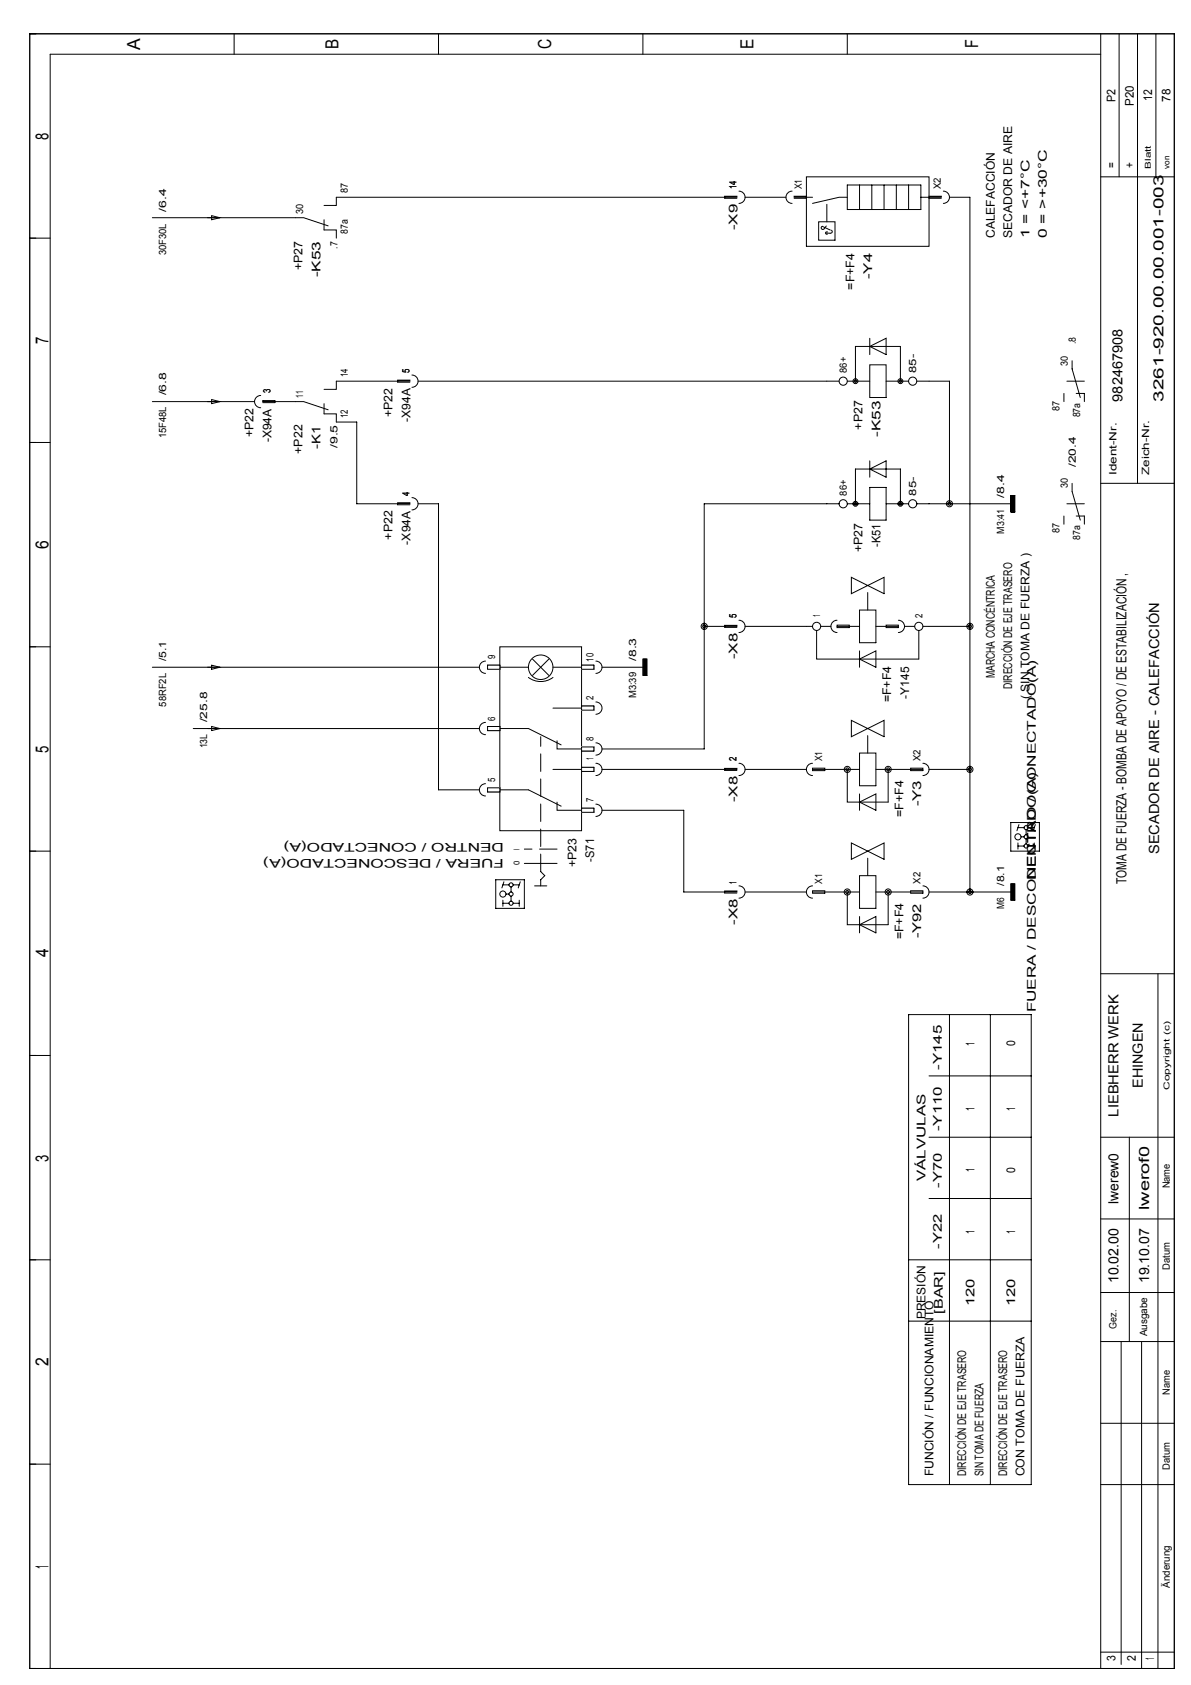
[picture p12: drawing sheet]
<svg xmlns="http://www.w3.org/2000/svg" width="210mm" height="297mm" viewBox="0 0 210 297" stroke-linecap="round" stroke-linejoin="round" font-family="sans-serif">
<g fill="none" stroke="#000" stroke-width=".18">
<path d="M36.6 38.4h2.1M37.3 38l1.4 .4-1.4 .3zM52.1 38.4h1.4l4.3 1.4M57.1 38.7v1.8h2.2v1.5M59.3 34.8v1.4h-2.2M127.7 34.8h2.2v-.2h-2.2v.4h2.2M130.2 33.7a1.08 1.08 0 0 1 1.1 1.1 1.08 1.08 0 0 1-1.1 1.1M139.6 33.7a1.08 1.08 0 0 0-1.1 1.1 1.08 1.08 0 0 0 1.1 1.1M142.1 31.2h21.6v12.2h-21.6zM143.2 34.8h-3.2v-.2h2.1v.4h-2.1M144.3 39.1h2.9v3.2h-2.9zM144.9 39.9l1.4 .7"/>
<path d="M145.6 39.8l-.3 .5a.29 .29 0 0 1-.5 0 .29 .29 0 0 1 .1-.4M149.3 34.8h-1.4l-4.7 1.1M163.7 34.8h2.2v-.2h-2.2v.4h2.2M166.3 33.7a1.08 1.08 0 0 1 1 1.1 1.08 1.08 0 0 1-1 1.1M145.8 40.9l-.3 .1v.1l.3 .2M146.5 40.6l.2 .3-.2 .2h-1M153.3 59.6v2.9M36.6 70.8h2.1M37.3 70.4l1.4 .4-1.4 .4zM45.9 69.7a1.08 1.08 0 0 0-1 1.1 1.08 1.08 0 0 0 1 1.1M48.5 70.8h-2.2v-.2h2.2v.4h-2.2M52.1 70.8h1.4l4.3 1.4"/>
<path d="M57.1 71.2v1.8h2.2v1.4M59.3 67.2v1.4h-2.2M70.1 67.2h2.1v-.2h-2.1v.4h2.1M72.6 66.1a1.08 1.08 0 0 1 1.1 1.1 1.08 1.08 0 0 1-1.1 1.1M145.7 67.2h2.2M149.3 67.2h4M153.3 61.1l2.9-1.5v2.9zM153.3 64.3h2.9v5.8h-2.9zM156.2 67.2h3.9M158.7 67.2v-6.1h-7.9v6.1M161.6 67.2h2.1M70.1 88.8h2.1v-.2h-2.1v.4h2.1"/>
<path d="M72.6 87.7a1.08 1.08 0 0 1 1.1 1.1 1.08 1.08 0 0 1-1.1 1.1M36.6 117.6h2.1M37.3 117.3l1.4 .3-1.4 .4zM85.6 116.5a1.08 1.08 0 0 0-1.1 1.1 1.08 1.08 0 0 0 1.1 1.1M88.1 117.6h5M88.1 114h14.4v32.4h-14.4zM93.1 119.4a3.6 3.6 0 0 0 4.4 0M93.9 116.2l2.8 2.9M96.7 116.2l-2.8 2.9M97.5 117.6h5M105 116.5a1.08 1.08 0 0 1 1.1 1.1 1.08 1.08 0 0 1-1.1 1.1M113.3 116.2h.7v2.9h-.7z"/>
<path d="M113.4 116.2v2.9M113.5 116.2v2.9M113.6 116.2v2.9M113.7 116.2v2.9M113.8 116.2v2.9M113.9 116.2v2.9M114 116.2v2.9M127.7 110.4h2.2v-.2h-2.2v.4h2.2M130.2 109.3a1.08 1.08 0 0 1 1.1 1.1 1.08 1.08 0 0 1-1.1 1.1M142.1 110.4h1.1M144.6 110.4h1.8M147.5 110.4h4"/>
<path d="M147.5 110.2h2.2v.4h-2.2zM147.5 109.3a1.08 1.08 0 0 0-1.1 1.1 1.08 1.08 0 0 0 1.1 1.1M150 101.8l5.8 2.9v-2.9l-5.8 2.9zM151.5 114.7v2.9M151.5 116.2l2.9-1.5v2.9zM151.5 107.5h2.9v5.8h-2.9zM154.4 110.4h3.9M156.2 110.2h2.1v.4h-2.1zM158.3 109.3a1.08 1.08 0 0 1 1.1 1.1 1.08 1.08 0 0 1-1.1 1.1M159.4 110.4h1.8M161.9 111.1v5.1h-18v-5.1M162.7 110.4h1"/>
<path d="M36.6 128.4h2.1M37.3 128.1l1.4 .3-1.4 .4zM85.6 138.2a1.08 1.08 0 0 0-1.1 1 1.08 1.08 0 0 0 1.1 1.1M85.6 127.3a1.08 1.08 0 0 0-1.1 1.1 1.08 1.08 0 0 0 1.1 1.1M85.9 138.9h2.2v.7h-2.2zM88.1 128.4h5l5.8 2.9M88.1 139.2h5l5.8 2.9M97.5 135.6h5M97.5 124.8h5M98.2 130.6v1.4h4.3M105 131a1.08 1.08 0 0 1 1.1 1 1.08 1.08 0 0 1-1.1 1.1M105 123.7a1.08 1.08 0 0 1 1.1 1.1 1.08 1.08 0 0 1-1.1 1.1"/>
<path d="M105 134.6a1.08 1.08 0 0 1 1.1 1 1.08 1.08 0 0 1-1.1 1.1M127.7 135.6h2.2v-.1h-2.2v.3h2.2M130.2 134.6a1.08 1.08 0 0 1 1.1 1 1.08 1.08 0 0 1-1.1 1.1M143.2 135.6h8.3M143.2 134.6a1.08 1.08 0 0 0-1.1 1 1.08 1.08 0 0 0 1.1 1.1M143.2 135.4h2.2v.5h-2.2zM150 127l5.8 2.9v-2.9l-5.8 2.9zM151.5 132.8h2.9v5.7h-2.9zM151.5 140v2.8M154.4 135.6h8.3M156.5 135.6v5.8h-7.2v-5.8M160.5 135.4h2.2v.5h-2.2z"/>
<path d="M162.7 134.6a1.08 1.08 0 0 1 1 1 1.08 1.08 0 0 1-1 1.1M92.4 152.2h5.8M94.2 156.2h2.2M98.2 141.4v1.4h4.3M105 141.8a1.08 1.08 0 0 1 1.1 1 1.08 1.08 0 0 1-1.1 1.1M127.7 157.2h2.2v-.1h-2.2v.3h2.2M130.2 156.2a1.08 1.08 0 0 1 1.1 1 1.08 1.08 0 0 1-1.1 1.1M143.2 156.2a1.08 1.08 0 0 0-1.1 1 1.08 1.08 0 0 0 1.1 1.1M143.2 157.2h8.3M143.2 157h2.2v.5h-2.2zM150 148.6l5.8 2.9v-2.9l-5.8 2.9zM151.5 154.4h2.9v5.7h-2.9z"/>
<path d="M151.5 141.4l2.9-1.4v2.8zM154.4 157.2h8.3M156.5 157.2v5.8h-7.2v-5.8M160.5 157h2.2v.5h-2.2zM162.7 156.2a1.08 1.08 0 0 1 1 1 1.08 1.08 0 0 1-1 1.1M178.1 155.8h.8v2.9h-.8zM178.2 155.8v2.9M178.3 155.8v2.9M178.4 155.8v2.9M178.5 155.8v2.9M178.6 155.8v2.9M178.7 155.8v2.9"/>
<path d="M178.8 155.8v2.9M151.5 161.6v2.9M151.5 163l2.9-1.4v2.9z"/>
<circle cx="148.6" cy="67.2" r=".72"/>
<circle cx="150.8" cy="67.2" r=".22"/>
<circle cx="150.8" cy="67.2" r=".43"/>
<circle cx="158.7" cy="67.2" r=".22"/>
<circle cx="158.7" cy="67.2" r=".43"/>
<circle cx="160.9" cy="67.2" r=".72"/>
<circle cx="95.3" cy="117.6" r="2.16"/>
<circle cx="143.9" cy="110.4" r=".72"/>
<circle cx="161.9" cy="110.4" r=".72"/>
<circle cx="149.3" cy="135.6" r=".54"/>
<circle cx="149.3" cy="135.6" r=".27"/>
<circle cx="156.5" cy="135.6" r=".54"/>
<circle cx="156.5" cy="135.6" r=".27"/>
<circle cx="149.3" cy="157.2" r=".27"/>
<circle cx="149.3" cy="157.2" r=".54"/>
<circle cx="156.5" cy="157.2" r=".54"/>
<circle cx="156.5" cy="157.2" r=".27"/>
</g>
<path d="M145.7 39.1v-3.6M152.9 107.5v-4.3M152.9 132.8v-4.4M95.3 156.2v-1.1M95.3 155.1l.7-.7M95.3 153.6v-23.7M96 154.4l-.7-.8M98.2 149.7h-5.8M152.9 154.4v-4.4" fill="none" stroke="#000" stroke-width=".18" stroke-dasharray="3.1 1.3"/>
<path d="M85.9 138.9h2.2v.7h-2.2z" fill="#fff"/>
<path d="M85.9 138.9h2.2v.7h-2.2zM102.5 131.7h2.2v.7h-2.2z" fill="none" stroke="#000" stroke-width=".18"/>
<path d="M102.5 131.7h2.2v.7h-2.2z" fill="#fff"/>
<path d="M102.5 131.7h2.2v.7h-2.2zM102.5 142.5h2.2v.7h-2.2z" fill="none" stroke="#000" stroke-width=".18"/>
<path d="M102.5 142.5h2.2v.7h-2.2z" fill="#fff"/>
<path d="M102.5 124.5h2.2v.7h-2.2zM102.5 142.5h2.2v.7h-2.2z" fill="none" stroke="#000" stroke-width=".18"/>
<path d="M102.5 124.5h2.2v.7h-2.2z" fill="#fff"/>
<path d="M85.9 128.1h2.2v.7h-2.2zM102.5 124.5h2.2v.7h-2.2z" fill="none" stroke="#000" stroke-width=".18"/>
<path d="M85.9 128.1h2.2v.7h-2.2z" fill="#fff"/>
<path d="M85.9 117.3h2.2v.7h-2.2zM85.9 128.1h2.2v.7h-2.2z" fill="none" stroke="#000" stroke-width=".18"/>
<path d="M85.9 117.3h2.2v.7h-2.2z" fill="#fff"/>
<path d="M85.9 117.3h2.2v.7h-2.2zM102.5 117.3h2.2v.7h-2.2z" fill="none" stroke="#000" stroke-width=".18"/>
<path d="M102.5 117.3h2.2v.7h-2.2z" fill="#fff"/>
<path d="M102.5 117.3h2.2v.7h-2.2zM102.5 135.3h2.2v.7h-2.2z" fill="none" stroke="#000" stroke-width=".18"/>
<path d="M102.5 135.3h2.2v.7h-2.2z" fill="#fff"/>
<g fill="none" stroke="#000" stroke-width=".18">
<path d="M5.2 6h201.8v288.1h-201.8zM41.3 6v3.6M77.3 6v3.6M113.3 6v3.6M149.3 6v3.6M194 9.6h-185.2v284.5M194 6v288.1M197.2 6v25.2M200.5 6v79.2M203.7 6v25.2M26.9 38.4h25.2M59.3 34.8h68.4"/>
<path d="M131.3 34.8h7.2M149.3 32.6h13v4.3h-13zM151.5 32.6v4.3M153.6 32.6v4.3M155.8 32.6v4.3M158 32.6v4.3M160.1 32.6v4.3M162.3 34.8h1.4M167.3 34.8h3.6v122.4M194 31.2h13M5.2 42h3.6M5.2 78h3.6"/>
<path d="M26.9 70.8h18M48.5 70.8h3.6M59.3 74.4h3.6v14.4h7.2M59.3 67.2h10.8M73.7 67.2h72M163.7 67.2h3.6v21.6M187.5 69.4v1.4M188.9 63.6v1.4l1.5 5.1M189.7 69.4h1.4v1.4M73.7 88.8h3.6v50.4h7.2M147.9 88.8h-23.8v43.2h-18M149.3 88.8h4"/>
<path d="M150.8 88.8v-6.1h7.9v6.1M153.3 85.9h2.9v5.8h-2.9zM153.3 81.2v2.9M153.3 82.7l2.9-1.5v2.9zM156.2 88.8h3.9M161.6 88.8h16.5M178.1 87.4h.8v2.8h-.8zM178.2 87.4v2.8M178.3 87.4v2.8M178.4 87.4v2.8M178.5 87.4v2.8M178.6 87.4v2.8"/>
<path d="M178.7 87.4v2.8M178.8 87.4v2.8M187.5 91v1.4M188.9 85.2v1.4l1.5 5.1M189.7 91h1.4v1.4M194 85.2h13M5.2 114h3.6M26.9 117.6h57.6M106.1 117.6h7.2M124.1 110.4h3.6M131.3 110.4h10.8M163.7 110.4h7.2"/>
<path d="M34.1 128.4h50.4M102.5 135.3h2.2v.7h-2.2zM106.1 135.6h21.6M131.3 135.6h10.8M163.7 135.6h7.2M5.2 150h3.6M87.4 155.1h5v5h-5zM88.6 159.2h1.1M88.6 156h1.1M88.6 158.7v1.1M88.8 155.4l-.4 1.1M89.2 157.6h.5"/>
<path d="M90.1 156.3v.9M90.1 158v.9M90.4 159.2h1.1M90.4 156h1.1M91.5 158.7v1.1M91.7 155.4l-.4 1.1M106.1 142.8h14.4v14.4h7.2M131.3 157.2h10.8M163.7 157.2h14.4M178.1 145h5.1v5h-5.1zM179.4 149.1h1.1M179.4 145.9h1.1"/>
<path d="M179.4 148.6v1.1M179.6 145.4l-.4 1M179.9 147.5h.6M180.8 146.3v.9M180.8 147.9v.9M181.2 149.1h1.1M181.2 145.9h1.1M182.3 148.6v1.1M182.5 145.4l-.4 1M160.1 178.9h21.6v82.8h-21.6zM167.3 178.9v82.8M174.5 178.9v82.8"/>
<path d="M194 171.7h13M204.1 171.7v122.4M5.2 186.1h3.6M163.7 189.7h18M163.7 211.3h18M163.7 200.5h18M194 200.5h13M194 214.9h13M199 200.5v36M5.2 222.1h3.6M160.1 232.9h21.6M160.1 222.1h21.6"/>
<path d="M194 236.5h13M194 227.8h13M197.6 236.5v56.9M201.2 236.5v57.6M5.2 258.1h3.6M194 250.9h13M194 261.7h13M194 291.2h13"/>
<circle cx="148.6" cy="88.8" r=".72"/>
<circle cx="150.8" cy="88.8" r=".22"/>
<circle cx="150.8" cy="88.8" r=".43"/>
<circle cx="158.7" cy="88.8" r=".43"/>
<circle cx="158.7" cy="88.8" r=".22"/>
<circle cx="160.9" cy="88.8" r=".72"/>
<circle cx="167.3" cy="88.8" r=".27"/>
<circle cx="167.3" cy="88.8" r=".54"/>
<circle cx="124.1" cy="110.4" r=".54"/>
<circle cx="124.1" cy="110.4" r=".27"/>
<circle cx="170.9" cy="110.4" r=".27"/>
<circle cx="170.9" cy="110.4" r=".54"/>
<circle cx="170.9" cy="135.6" r=".27"/>
<circle cx="170.9" cy="135.6" r=".54"/>
<circle cx="88.6" cy="157.6" r=".54"/>
<circle cx="90.1" cy="159.2" r=".36"/>
<circle cx="90.1" cy="157.6" r=".36"/>
<circle cx="90.1" cy="156" r=".36"/>
<circle cx="170.9" cy="157.2" r=".27"/>
<circle cx="170.9" cy="157.2" r=".54"/>
<circle cx="179.4" cy="147.5" r=".54"/>
<circle cx="180.8" cy="149.1" r=".36"/>
<circle cx="180.8" cy="145.9" r=".36"/>
<circle cx="180.8" cy="147.5" r=".36"/>
</g>
<path d="M191.1 67.2h-4.3M191.1 88.8h-4.3" fill="none" stroke="#000" stroke-width=".18" stroke-dasharray="3.1 1.3"/>
<g font-size="3.2">
<text x="24.7" y="8.7" transform="rotate(-90 24.7 8.7)">A</text>
<text x="59.7" y="8.6" transform="rotate(-90 59.7 8.6)">B</text>
<text x="97.1" y="8.7" transform="rotate(-90 97.1 8.7)">C</text>
<text x="132.8" y="8.6" transform="rotate(-90 132.8 8.6)">E</text>
<text x="172.4" y="8.5" transform="rotate(-90 172.4 8.5)">F</text>
<text x="8.5" y="24.7" transform="rotate(-90 8.5 24.7)">8</text>
<text x="8.5" y="60.7" transform="rotate(-90 8.5 60.7)">7</text>
<text x="8.5" y="96.7" transform="rotate(-90 8.5 96.7)">6</text>
<text x="8.5" y="132.7" transform="rotate(-90 8.5 132.7)">5</text>
<text x="8.5" y="168.8" transform="rotate(-90 8.5 168.8)">4</text>
<text x="8.5" y="204.8" transform="rotate(-90 8.5 204.8)">3</text>
<text x="8.5" y="240.8" transform="rotate(-90 8.5 240.8)">2</text>
<text x="8.5" y="276.5" transform="rotate(-90 8.5 276.5)">1</text>
</g>
<g font-size="2.5">
<text x="197.8" y="70.8" transform="rotate(-90 197.8 70.8)">982467908</text>
<text x="205" y="70.8" transform="rotate(-90 205 70.8)">3261-920.00.00.001-003</text>
<text x="198.6" y="155.9" transform="rotate(-90 198.6 155.9)">TOMA DE FUERZA - BOMBA DE APOYO / DE ESTABILIZACIÓN ,</text>
<text x="204.3" y="150.6" transform="rotate(-90 204.3 150.6)">SECADOR DE AIRE - CALEFACCIÓN</text>
<text x="201.4" y="191.8" transform="rotate(-90 201.4 191.8)">EHINGEN</text>
<text x="197.1" y="196.8" transform="rotate(-90 197.1 196.8)">LIEBHERR WERK</text>
<text x="197.1" y="212.2" transform="rotate(-90 197.1 212.2)">lwerew0</text>
<text x="202.5" y="213.3" transform="rotate(-90 202.5 213.3)">lwerof0</text>
<text x="197.1" y="226.2" transform="rotate(-90 197.1 226.2)">10.02.00</text>
<text x="202.5" y="226.2" transform="rotate(-90 202.5 226.2)">19.10.07</text>
</g>
<g font-size="2.1">
<text x="196.6" y="18" transform="rotate(-90 196.6 18)">P2</text>
<text x="203.1" y="17.8" transform="rotate(-90 203.1 17.8)">12</text>
<text x="206.3" y="17.9" transform="rotate(-90 206.3 17.9)">78</text>
<text x="199.8" y="18.6" transform="rotate(-90 199.8 18.6)">P20</text>
<text x="196.6" y="29.6" transform="rotate(-90 196.6 29.6)">=</text>
<text x="199.8" y="29.6" transform="rotate(-90 199.8 29.6)">+</text>
<text x="130" y="40.6" transform="rotate(-90 130 40.6)">-X9</text>
<text x="175.3" y="42" transform="rotate(-90 175.3 42)">CALEFACCIÓN</text>
<text x="178.4" y="42" transform="rotate(-90 178.4 42)">SECADOR DE AIRE</text>
<text x="181.5" y="42" transform="rotate(-90 181.5 42)">1 = &lt;+7°C</text>
<text x="184.5" y="42" transform="rotate(-90 184.5 42)">0 = &gt;+30°C</text>
<text x="53.3" y="47.6" transform="rotate(-90 53.3 47.6)">+P27</text>
<text x="56.5" y="48.9" transform="rotate(-90 56.5 48.9)">-K53</text>
<text x="150.6" y="51" transform="rotate(-90 150.6 51)">=F+F4</text>
<text x="153.7" y="49.2" transform="rotate(-90 153.7 49.2)">-Y4</text>
<text x="44.7" y="77.1" transform="rotate(-90 44.7 77.1)">+P22</text>
<text x="47.8" y="78" transform="rotate(-90 47.8 78)">-X94A</text>
<text x="69.2" y="73.5" transform="rotate(-90 69.2 73.5)">+P22</text>
<text x="72.3" y="74.4" transform="rotate(-90 72.3 74.4)">-X94A</text>
<text x="152" y="75.7" transform="rotate(-90 152 75.7)">+P27</text>
<text x="155.2" y="77" transform="rotate(-90 155.2 77)">-K53</text>
<text x="53.3" y="80" transform="rotate(-90 53.3 80)">+P22</text>
<text x="56.5" y="79.1" transform="rotate(-90 56.5 79.1)">-K1</text>
<text x="69.2" y="95.1" transform="rotate(-90 69.2 95.1)">+P22</text>
<text x="72.3" y="96" transform="rotate(-90 72.3 96)">-X94A</text>
<text x="152" y="97.4" transform="rotate(-90 152 97.4)">+P27</text>
<text x="155.2" y="96.4" transform="rotate(-90 155.2 96.4)">-K51</text>
<text x="130" y="116.2" transform="rotate(-90 130 116.2)">-X8</text>
<text x="175.3" y="119.6" transform="rotate(-90 175.3 119.6)">MARCHA CONCÉNTRICA</text>
<text x="157.1" y="123.8" transform="rotate(-90 157.1 123.8)">=F+F4</text>
<text x="160.2" y="123.1" transform="rotate(-90 160.2 123.1)">-Y145</text>
<text x="178.4" y="121.5" transform="rotate(-90 178.4 121.5)">DIRECCIÓN DE EJE TRASERO</text>
<text x="181.5" y="123.2" transform="rotate(-90 181.5 123.2)">( SIN TOMA DE FUERZA )</text>
<text x="130" y="141.4" transform="rotate(-90 130 141.4)">-X8</text>
<text x="159.2" y="144" transform="rotate(-90 159.2 144)">=F+F4</text>
<text x="162.4" y="142.2" transform="rotate(-90 162.4 142.2)">-Y3</text>
<text x="88.8" y="148.5" transform="rotate(-180 88.8 148.5)">DENTRO / CONECTADO(A)</text>
<text x="88.8" y="151.4" transform="rotate(-180 88.8 151.4)">FUERA / DESCONECTADO(A)</text>
<text x="101.6" y="152.8" transform="rotate(-90 101.6 152.8)">+P23</text>
<text x="104.7" y="151.9" transform="rotate(-90 104.7 151.9)">-S71</text>
<text x="182.5" y="155.1" transform="rotate(-90 182.5 155.1)">DENTRO / CONECTADO(A)</text>
<text x="130" y="163.1" transform="rotate(-90 130 163.1)">-X8</text>
<text x="159.2" y="165.6" transform="rotate(-90 159.2 165.6)">=F+F4</text>
<text x="162.4" y="165.4" transform="rotate(-90 162.4 165.4)">-Y92</text>
<text x="182.5" y="178.5" transform="rotate(-90 182.5 178.5)">FUERA / DESCONECTADO(A)</text>
<text x="171.7" y="184.3" transform="rotate(-90 171.7 184.3)">1</text>
<text x="178.9" y="184.4" transform="rotate(-90 178.9 184.4)">0</text>
<text x="166" y="188.6" transform="rotate(-90 166 188.6)">-Y145</text>
<text x="171.7" y="195.8" transform="rotate(-90 171.7 195.8)">1</text>
<text x="178.9" y="195.8" transform="rotate(-90 178.9 195.8)">1</text>
<text x="166" y="199.4" transform="rotate(-90 166 199.4)">-Y110</text>
<text x="163.1" y="208.2" transform="rotate(-90 163.1 208.2)">VÁLVULAS</text>
<text x="166" y="209.4" transform="rotate(-90 166 209.4)">-Y70</text>
<text x="171.7" y="206.6" transform="rotate(-90 171.7 206.6)">1</text>
<text x="178.9" y="206.8" transform="rotate(-90 178.9 206.8)">0</text>
<text x="166" y="220.1" transform="rotate(-90 166 220.1)">-Y22</text>
<text x="171.7" y="217.5" transform="rotate(-90 171.7 217.5)">1</text>
<text x="178.9" y="217.5" transform="rotate(-90 178.9 217.5)">1</text>
<text x="163.1" y="232.6" transform="rotate(-90 163.1 232.6)">PRESIÓN</text>
<text x="166.2" y="231.6" transform="rotate(-90 166.2 231.6)">[BAR]</text>
<text x="171.7" y="230.3" transform="rotate(-90 171.7 230.3)">120</text>
<text x="178.9" y="230.3" transform="rotate(-90 178.9 230.3)">120</text>
<text x="164.5" y="260.3" transform="rotate(-90 164.5 260.3)">FUNCIÓN / FUNCIONAMIENTO</text>
<text x="170.3" y="260.3" transform="rotate(-90 170.3 260.3)">DIRECCIÓN DE EJE TRASERO</text>
<text x="173.4" y="260.3" transform="rotate(-90 173.4 260.3)">SIN TOMA DE FUERZA</text>
<text x="177.5" y="260.3" transform="rotate(-90 177.5 260.3)">DIRECCIÓN DE EJE TRASERO</text>
<text x="180.6" y="260.3" transform="rotate(-90 180.6 260.3)">CON TOMA DE FUERZA</text>
<text x="196.6" y="292.9" transform="rotate(-90 196.6 292.9)">3</text>
<text x="200.2" y="292.8" transform="rotate(-90 200.2 292.8)">2</text>
<text x="203.4" y="292.6" transform="rotate(-90 203.4 292.6)">1</text>
</g>
<g font-size="1.8">
<text x="61.3" y="34.1" transform="rotate(-90 61.3 34.1)">87</text>
<text x="129.8" y="33.3" transform="rotate(-90 129.8 33.3)">14</text>
<text x="141.3" y="33.3" transform="rotate(-90 141.3 33.3)">X1</text>
<text x="165.8" y="33.3" transform="rotate(-90 165.8 33.3)">X2</text>
<text x="29.3" y="37.3" transform="rotate(-90 29.3 37.3)">/6.4</text>
<text x="53.4" y="37.7" transform="rotate(-90 53.4 37.7)">30</text>
<text x="61.3" y="41.3" transform="rotate(-90 61.3 41.3)">87a</text>
<text x="29.3" y="45" transform="rotate(-90 29.3 45)">30F30L</text>
<text x="59.5" y="43.8" transform="rotate(-90 59.5 43.8)">.7</text>
<text x="72.2" y="65.8" transform="rotate(-90 72.2 65.8)">5</text>
<text x="149.2" y="65.8" transform="rotate(-90 149.2 65.8)">86+</text>
<text x="161.5" y="65.8" transform="rotate(-90 161.5 65.8)">85-</text>
<text x="188.2" y="64.5" transform="rotate(-90 188.2 64.5)">30</text>
<text x="189.6" y="60.7" transform="rotate(-90 189.6 60.7)">.8</text>
<text x="29.3" y="69.7" transform="rotate(-90 29.3 69.7)">/6.8</text>
<text x="47.7" y="69.4" transform="rotate(-90 47.7 69.4)">3</text>
<text x="53.4" y="70.1" transform="rotate(-90 53.4 70.1)">11</text>
<text x="61.3" y="66.5" transform="rotate(-90 61.3 66.5)">14</text>
<text x="29.3" y="77.3" transform="rotate(-90 29.3 77.3)">15F48L</text>
<text x="61.3" y="73.7" transform="rotate(-90 61.3 73.7)">12</text>
<text x="186.8" y="72.4" transform="rotate(-90 186.8 72.4)">87</text>
<text x="190.4" y="73.6" transform="rotate(-90 190.4 73.6)">87a</text>
<text x="59.5" y="79" transform="rotate(-90 59.5 79)">/9.5</text>
<text x="189.6" y="82.3" transform="rotate(-90 189.6 82.3)">/20.4</text>
<text x="196.8" y="83.8" transform="rotate(-90 196.8 83.8)">Ident-Nr.</text>
<text x="202.6" y="83.8" transform="rotate(-90 202.6 83.8)">Zeich-Nr.</text>
<text x="72.2" y="87.4" transform="rotate(-90 72.2 87.4)">4</text>
<text x="149.2" y="87.4" transform="rotate(-90 149.2 87.4)">86+</text>
<text x="161.5" y="87.4" transform="rotate(-90 161.5 87.4)">85-</text>
<text x="177" y="87.7" transform="rotate(-90 177 87.7)">/8.4</text>
<text x="188.2" y="86.1" transform="rotate(-90 188.2 86.1)">30</text>
<text x="177" y="94.1" transform="rotate(-90 177 94.1)">M3:41</text>
<text x="186.8" y="94" transform="rotate(-90 186.8 94)">87</text>
<text x="190.4" y="95.2" transform="rotate(-90 190.4 95.2)">87a</text>
<text x="129.8" y="109" transform="rotate(-90 129.8 109)">5</text>
<text x="144.6" y="108.8" transform="rotate(-90 144.6 108.8)">1</text>
<text x="162.6" y="109" transform="rotate(-90 162.6 109)">2</text>
<text x="29.3" y="116.5" transform="rotate(-90 29.3 116.5)">/5.1</text>
<text x="87.3" y="116.2" transform="rotate(-90 87.3 116.2)">9</text>
<text x="104.6" y="116.6" transform="rotate(-90 104.6 116.6)">10</text>
<text x="112.1" y="116.5" transform="rotate(-90 112.1 116.5)">/8.3</text>
<text x="29.3" y="124.6" transform="rotate(-90 29.3 124.6)">58RF2L</text>
<text x="104.6" y="123.4" transform="rotate(-90 104.6 123.4)">2</text>
<text x="112.1" y="123.1" transform="rotate(-90 112.1 123.1)">M3:39</text>
<text x="36.5" y="131.9" transform="rotate(-90 36.5 131.9)">13L</text>
<text x="36.5" y="127.4" transform="rotate(-90 36.5 127.4)">/25.8</text>
<text x="87.3" y="127" transform="rotate(-90 87.3 127)">6</text>
<text x="104.6" y="130.6" transform="rotate(-90 104.6 130.6)">8</text>
<text x="87.3" y="137.8" transform="rotate(-90 87.3 137.8)">5</text>
<text x="104.6" y="134.1" transform="rotate(-90 104.6 134.1)">1</text>
<text x="129.8" y="134.2" transform="rotate(-90 129.8 134.2)">2</text>
<text x="144.9" y="134.2" transform="rotate(-90 144.9 134.2)">X1</text>
<text x="162.2" y="134.2" transform="rotate(-90 162.2 134.2)">X2</text>
<text x="104.6" y="141.4" transform="rotate(-90 104.6 141.4)">7</text>
<text x="129.8" y="155.8" transform="rotate(-90 129.8 155.8)">1</text>
<text x="144.9" y="155.8" transform="rotate(-90 144.9 155.8)">X1</text>
<text x="162.2" y="155.8" transform="rotate(-90 162.2 155.8)">X2</text>
<text x="177" y="160.3" transform="rotate(-90 177 160.3)">M6</text>
<text x="177" y="156.2" transform="rotate(-90 177 156.2)">/8.1</text>
<text x="206.2" y="209.5" transform="rotate(-90 206.2 209.5)">Name</text>
<text x="206.2" y="223.8" transform="rotate(-90 206.2 223.8)">Datum</text>
<text x="196.8" y="234.2" transform="rotate(-90 196.8 234.2)">Gez.</text>
<text x="202.2" y="235.6" transform="rotate(-90 202.2 235.6)">Ausgabe</text>
<text x="206.2" y="245.9" transform="rotate(-90 206.2 245.9)">Name</text>
<text x="206.2" y="259.1" transform="rotate(-90 206.2 259.1)">Datum</text>
<text x="206.2" y="279.9" transform="rotate(-90 206.2 279.9)">Änderung</text>
</g>
<g font-size="1.4">
<text x="202.9" y="29.7" transform="rotate(-90 202.9 29.7)">Blatt</text>
<text x="206.1" y="29.7" transform="rotate(-90 206.1 29.7)">von</text>
<text x="91.5" y="149.8" transform="rotate(-90 91.5 149.8)">I</text>
<text x="91.5" y="152.6" transform="rotate(-90 91.5 152.6)">0</text>
<text x="206.1" y="192.1" transform="rotate(-90 206.1 192.1)">Copyright (c)</text>
</g>
</svg>
